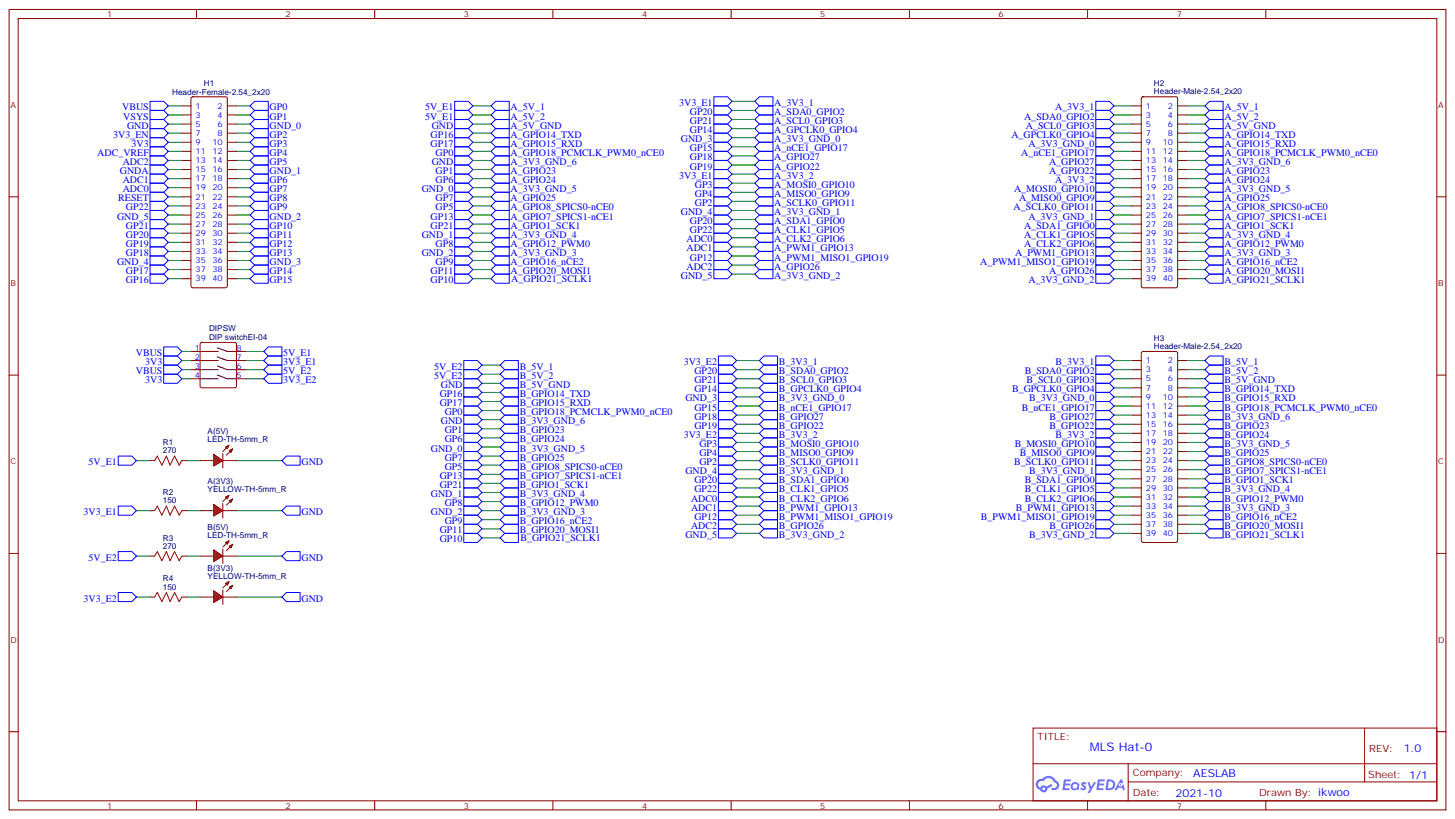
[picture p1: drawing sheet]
<svg xmlns="http://www.w3.org/2000/svg" width="564mm" height="318mm" viewBox="0 0 564 318" stroke-linecap="round" stroke-linejoin="round" font-family="sans-serif">
<g fill="none" stroke="#870000" stroke-width=".39">
<path d="M3.5 3.7h557.4v310.4h-557.4zM7.1 7.2h550.3v303.4h-550.3zM76.2 3.7v3.5M145.3 3.7v3.5M214.5 3.7v3.5M283.6 3.7v3.5M352.8 3.7v3.5M421.9 3.7v3.5M491.1 3.7v3.5M3.5 76.3h3.6M557.4 76.3h3.5M3.5 145.5h3.6"/>
<path d="M557.4 145.5h3.5M3.5 214.6h3.6M557.4 214.6h3.5M3.5 283.8h3.6M400.8 282.4h156.6v28.2h-156.6zM400.8 296.2h156.5M437.7 296.2v14.1M529.4 282.4v20.9M557.4 283.8h3.5M76.2 310.6v3.5M145.3 310.6v3.5M214.5 310.6v3.5"/>
<path d="M283.6 310.6v3.5M352.8 310.6v3.5M421.9 310.6v3.5M437.7 303.3h119.6M491.1 310.6v3.5"/>
</g>
<g fill="#5487ff">
<path d="M419.7 303.5a1.22 1.22 0 0 1 1.8 .3l-.4 .6a.47 .47 0 0 0-.4-.4 .47 .47 0 0 0-.5 .2l.2 .2a1.14 1.14 0 0 1 .8 1.7 1.14 1.14 0 0 1-2 0l-.2-.2 .5-.5 .5 .4 .6-.1-.5-.6a.95 .95 0 0 1-.4-1.6z"/>
<path d="M412.8 302.3l2.6 .2-.1 .5h-1.8l-.2 .9h1.6l.3 .4-.4 .3h-1.6l-.1 1.1 1.7 .1v.6h-2.6z"/>
<path d="M425.9 302.3l2.7 .2-.2 .5h-1.8l-.1 .9h1.5l.3 .4-.3 .3h-1.6l-.2 1.1 1.7 .1v.6h-2.6z"/>
<path d="M434.7 302.3h.6l.4 1.2-.6 .4a.69 .69 0 0 0-1.1 .2 .69 .69 0 0 0 .5 1 .69 .69 0 0 0 .9-.6l.4-.3 .6 2.2h-.8l-.2-.8h-1.7l-.5 .8h-.9z"/>
<path d="M421.9 303.4h.7l.7 1.8 1.1-1.8h.8l-2.5 4.2h-.8l.9-1.6z"/>
<path d="M429.4 302.3l-.6 4.1h1.4a2.11 2.11 0 0 0 2.4-2.1 2.11 2.11 0 0 0-2.5-2zM430.1 303a1.43 1.43 0 0 1 1.7 1.6 1.43 1.43 0 0 1-2 1.1z"/>
<path d="M415.7 303.9a1.54 1.54 0 0 0 0 2.2 1.54 1.54 0 0 0 2.1 .1l.6 .2 .3-2.3-.6-.3a1.5 1.5 0 0 0-2.4 .1zM416 304.9a.95 .95 0 0 1 1.9 0 .95 .95 0 0 1-1.9 0z"/>
<path d="M402.5 302.7a2.18 2.18 0 0 0 1 3.7 1.44 1.44 0 0 0 1.7 .9 1.44 1.44 0 0 0 1.1-1.5l2-1-.4-.7-1.9 .9a1.47 1.47 0 0 0-2.5 .5 1.39 1.39 0 0 1-.6-2 1.39 1.39 0 0 1 2-.4 2.12 2.12 0 0 1 2.1-1.3 2.12 2.12 0 0 1 1.9 1.7 1.14 1.14 0 0 1 1.1 1.4 1.14 1.14 0 0 1-1.6 .7 .43 .43 0 0 0-.6 .4 .43 .43 0 0 0 .4 .5 1.98 1.98 0 0 0 2.6-1.3 1.98 1.98 0 0 0-1.3-2.5 3.1 3.1 0 0 0-5.2-.7l-.9 .1zM404.3 306a.55 .55 0 0 1 1.1 0 .55 .55 0 0 1-1.1 0z"/>
<circle cx="434.7" cy="304.4" r=".26"/>
</g>
<g fill="none" stroke="#00f" stroke-width=".39">
<path d="M58.2 39.3h5.3l1.8 1.8-1.8 1.7h-5.3zM98.8 39.3h5.3v3.5h-5.3l-1.8-1.7zM176.4 39.3h5.3l1.7 1.8-1.7 1.7h-5.3zM192.3 39.3h5.3v3.5h-5.3l-1.8-1.7zM276.9 37.5h5.3l1.8 1.8-1.8 1.8h-5.3zM294.6 37.5h5.3v3.6h-5.3l-1.8-1.8zM425.1 39.3h5.3l1.8 1.8-1.8 1.7h-5.3zM469.2 39.3h5.3v3.5h-5.3l-1.8-1.7zM58.2 56.9h5.3l1.8 1.8-1.8 1.8h-5.3zM58.2 42.8h5.3l1.8 1.8-1.8 1.8h-5.3zM58.2 46.4h5.3l1.8 1.7-1.8 1.8h-5.3zM58.2 49.9h5.3l1.8 1.7-1.8 1.8h-5.3z"/>
<path d="M58.2 53.4h5.3l1.8 1.8-1.8 1.7h-5.3zM97 58.7l1.8-1.8h5.3v3.6h-5.3zM98.8 49.9h5.3v3.5h-5.3l-1.8-1.8zM98.8 46.4h5.3v3.5h-5.3l-1.8-1.8zM98.8 42.8h5.3v3.6h-5.3l-1.8-1.8zM98.8 53.4h5.3v3.5h-5.3l-1.8-1.7zM176.4 46.4h5.3l1.7 1.7-1.7 1.8h-5.3zM176.4 53.4h5.3l1.7 1.8-1.7 1.7h-5.3zM176.4 49.9h5.3l1.7 1.7-1.7 1.8h-5.3zM176.4 56.9h5.3l1.7 1.8-1.7 1.8h-5.3zM176.4 42.8h5.3l1.7 1.8-1.7 1.8h-5.3zM190.5 58.7l1.8-1.8h5.3v3.6h-5.3z"/>
<path d="M192.3 49.9h5.3v3.5h-5.3l-1.8-1.8zM192.3 53.4h5.3v3.5h-5.3l-1.8-1.7zM192.3 46.4h5.3v3.5h-5.3l-1.8-1.8zM192.3 42.8h5.3v3.6h-5.3l-1.8-1.8zM276.9 44.6h5.3l1.8 1.8-1.8 1.7h-5.3zM276.9 58.7h5.3l1.8 1.8-1.8 1.7h-5.3zM276.9 41.1h5.3l1.8 1.7-1.8 1.8h-5.3zM276.9 48.1h5.3l1.8 1.8-1.8 1.7h-5.3zM276.9 51.6h5.3l1.8 1.8-1.8 1.8h-5.3zM276.9 55.2h5.3l1.8 1.7-1.8 1.8h-5.3zM294.6 48.1h5.3v3.5h-5.3l-1.8-1.7zM294.6 58.7h5.3v3.5h-5.3l-1.8-1.7z"/>
<path d="M294.6 55.2h5.3v3.5h-5.3l-1.8-1.8zM294.6 44.6h5.3v3.5h-5.3l-1.8-1.7zM294.6 41.1h5.3v3.5h-5.3l-1.8-1.8zM294.6 51.6h5.3v3.6h-5.3l-1.8-1.8zM425.1 53.4h5.3l1.8 1.8-1.8 1.7h-5.3zM425.1 42.8h5.3l1.8 1.8-1.8 1.8h-5.3zM425.1 46.4h5.3l1.8 1.7-1.8 1.8h-5.3zM425.1 56.9h5.3l1.8 1.8-1.8 1.8h-5.3zM425.1 49.9h5.3l1.8 1.7-1.8 1.8h-5.3zM469.2 42.8h5.3v3.6h-5.3l-1.8-1.8zM469.2 46.4h5.3v3.5h-5.3l-1.8-1.8zM469.2 53.4h5.3v3.5h-5.3l-1.8-1.7z"/>
<path d="M469.2 49.9h5.3v3.5h-5.3l-1.8-1.8zM469.2 56.9h5.3v3.6h-5.3l-1.8-1.8zM58.2 71h5.3l1.8 1.8-1.8 1.8h-5.3zM58.2 60.5h5.3l1.8 1.7-1.8 1.8h-5.3zM58.2 67.5h5.3l1.8 1.8-1.8 1.7h-5.3zM58.2 64h5.3l1.8 1.8-1.8 1.7h-5.3zM58.2 74.6h5.3l1.8 1.7-1.8 1.8h-5.3zM58.2 78.1h5.3l1.8 1.8-1.8 1.7h-5.3zM97 62.2l1.8-1.7h5.3v3.5h-5.3zM98.8 64h5.3v3.5h-5.3l-1.8-1.7zM98.8 74.6h5.3v3.5h-5.3l-1.8-1.8zM98.8 71h5.3v3.6h-5.3l-1.8-1.8z"/>
<path d="M98.8 78.1h5.3v3.5h-5.3l-1.8-1.7zM98.8 67.5h5.3v3.5h-5.3l-1.8-1.7zM176.4 71h5.3l1.7 1.8-1.7 1.8h-5.3zM176.4 67.5h5.3l1.7 1.8-1.7 1.7h-5.3zM176.4 74.6h5.3l1.7 1.7-1.7 1.8h-5.3zM176.4 64h5.3l1.7 1.8-1.7 1.7h-5.3zM176.4 78.1h5.3l1.7 1.8-1.7 1.7h-5.3zM176.4 60.5h5.3l1.7 1.7-1.7 1.8h-5.3zM190.5 62.2l1.8-1.7h5.3v3.5h-5.3zM192.3 71h5.3v3.6h-5.3l-1.8-1.8zM192.3 67.5h5.3v3.5h-5.3l-1.8-1.7zM192.3 64h5.3v3.5h-5.3l-1.8-1.7z"/>
<path d="M192.3 74.6h5.3v3.5h-5.3l-1.8-1.8zM192.3 78.1h5.3v3.5h-5.3l-1.8-1.7zM276.9 62.2h5.3l1.8 1.8-1.8 1.8h-5.3zM276.9 69.3h5.3l1.8 1.7-1.8 1.8h-5.3zM276.9 72.8h5.3l1.8 1.8-1.8 1.7h-5.3zM276.9 79.9h5.3l1.8 1.7-1.8 1.8h-5.3zM276.9 76.3h5.3l1.8 1.8-1.8 1.8h-5.3zM276.9 65.8h5.3l1.8 1.7-1.8 1.8h-5.3zM294.6 62.2h5.3v3.6h-5.3l-1.8-1.8zM294.6 72.8h5.3v3.5h-5.3l-1.8-1.7zM294.6 69.3h5.3v3.5h-5.3l-1.8-1.8zM294.6 76.3h5.3v3.6h-5.3l-1.8-1.8z"/>
<path d="M294.6 79.9h5.3v3.5h-5.3l-1.8-1.8zM294.6 65.8h5.3v3.5h-5.3l-1.8-1.8zM425.1 67.5h5.3l1.8 1.8-1.8 1.7h-5.3zM425.1 78.1h5.3l1.8 1.8-1.8 1.7h-5.3zM425.1 71h5.3l1.8 1.8-1.8 1.8h-5.3zM425.1 74.6h5.3l1.8 1.7-1.8 1.8h-5.3zM425.1 60.5h5.3l1.8 1.7-1.8 1.8h-5.3zM425.1 64h5.3l1.8 1.8-1.8 1.7h-5.3zM467.4 76.3l1.8-1.7h5.3v3.5h-5.3zM467.4 62.2l1.8-1.7h5.3v3.5h-5.3zM469.2 78.1h5.3v3.5h-5.3l-1.8-1.7zM469.2 64h5.3v3.5h-5.3l-1.8-1.7z"/>
<path d="M469.2 67.5h5.3v3.5h-5.3l-1.8-1.7zM469.2 71h5.3v3.6h-5.3l-1.8-1.8zM58.2 88.7h5.3l1.8 1.8-1.8 1.7h-5.3zM58.2 92.2h5.3l1.8 1.8-1.8 1.7h-5.3zM58.2 99.3h5.3l1.8 1.7-1.8 1.8h-5.3zM58.2 95.7h5.3l1.8 1.8-1.8 1.8h-5.3zM58.2 81.6h5.3l1.8 1.8-1.8 1.8h-5.3zM58.2 85.2h5.3l1.8 1.7-1.8 1.8h-5.3zM98.8 99.3h5.3v3.5h-5.3l-1.8-1.8zM98.8 95.7h5.3v3.6h-5.3l-1.8-1.8zM98.8 92.2h5.3v3.5h-5.3l-1.8-1.7zM98.8 88.7h5.3v3.5h-5.3l-1.8-1.7z"/>
<path d="M98.8 85.2h5.3v3.5h-5.3l-1.8-1.8zM98.8 81.6h5.3v3.6h-5.3l-1.8-1.8zM176.4 88.7h5.3l1.7 1.8-1.7 1.7h-5.3zM176.4 99.3h5.3l1.7 1.7-1.7 1.8h-5.3zM176.4 92.2h5.3l1.7 1.8-1.7 1.7h-5.3zM176.4 81.6h5.3l1.7 1.8-1.7 1.8h-5.3zM176.4 95.7h5.3l1.7 1.8-1.7 1.8h-5.3zM192.3 88.7h5.3v3.5h-5.3l-1.8-1.7zM192.3 92.2h5.3v3.5h-5.3l-1.8-1.7zM192.3 99.3h5.3v3.5h-5.3l-1.8-1.8zM192.3 95.7h5.3v3.6h-5.3l-1.8-1.8zM192.3 81.6h5.3v3.6h-5.3l-1.8-1.8z"/>
<path d="M192.3 85.2h5.3v3.5h-5.3l-1.8-1.8zM276.9 86.9h5.3l1.8 1.8-1.8 1.8h-5.3zM276.9 94h5.3l1.8 1.7-1.8 1.8h-5.3zM276.9 90.5h5.3l1.8 1.7-1.8 1.8h-5.3zM276.9 97.5h5.3l1.8 1.8-1.8 1.7h-5.3zM294.6 97.5h5.3v3.5h-5.3l-1.8-1.7zM294.6 94h5.3v3.5h-5.3l-1.8-1.8zM294.6 90.5h5.3v3.5h-5.3l-1.8-1.8zM294.6 86.9h5.3v3.6h-5.3l-1.8-1.8zM294.6 83.4h5.3v3.5h-5.3l-1.8-1.7zM425.1 81.6h5.3l1.8 1.8-1.8 1.8h-5.3zM425.1 85.2h5.3l1.8 1.7-1.8 1.8h-5.3z"/>
<path d="M425.1 88.7h5.3l1.8 1.8-1.8 1.7h-5.3zM425.1 92.2h5.3l1.8 1.8-1.8 1.7h-5.3zM425.1 95.7h5.3l1.8 1.8-1.8 1.8h-5.3zM425.1 99.3h5.3l1.8 1.7-1.8 1.8h-5.3zM467.4 97.5l1.8-1.8h5.3v3.6h-5.3zM469.2 85.2h5.3v3.5h-5.3l-1.8-1.8zM469.2 81.6h5.3v3.6h-5.3l-1.8-1.8zM469.2 99.3h5.3v3.5h-5.3l-1.8-1.8zM469.2 92.2h5.3v3.5h-5.3l-1.8-1.7zM469.2 88.7h5.3v3.5h-5.3l-1.8-1.7zM58.2 106.3h5.3l1.8 1.8-1.8 1.8h-5.3zM58.2 102.8h5.3l1.8 1.8-1.8 1.7h-5.3z"/>
<path d="M98.8 106.3h5.3v3.6h-5.3l-1.8-1.8zM98.8 102.8h5.3v3.5h-5.3l-1.8-1.7zM176.4 106.3h5.3l1.7 1.8-1.7 1.8h-5.3zM176.4 102.8h5.3l1.7 1.8-1.7 1.7h-5.3zM192.3 106.3h5.3v3.6h-5.3l-1.8-1.8zM192.3 102.8h5.3v3.5h-5.3l-1.8-1.7zM276.9 101h5.3l1.8 1.8-1.8 1.8h-5.3zM276.9 104.6h5.3l1.8 1.7-1.8 1.8h-5.3zM294.6 104.6h5.3v3.5h-5.3l-1.8-1.8zM294.6 101h5.3v3.6h-5.3l-1.8-1.8zM425.1 102.8h5.3l1.8 1.8-1.8 1.7h-5.3zM425.1 106.3h5.3l1.8 1.8-1.8 1.8h-5.3z"/>
<path d="M467.4 108.1l1.8-1.8h5.3v3.6h-5.3zM469.2 102.8h5.3v3.5h-5.3l-1.8-1.7zM63.5 134.5h5.3l1.8 1.8-1.8 1.8h-5.3zM63.5 138.1h5.3l1.8 1.7-1.8 1.8h-5.3zM104.1 134.5h5.3v3.6h-5.3l-1.8-1.8zM104.1 138.1h5.3v3.5h-5.3l-1.8-1.8zM179.9 139.8h5.3l1.8 1.8-1.8 1.8h-5.3zM195.8 139.8h5.3v3.6h-5.3l-1.8-1.8zM278.7 138.1h5.3l1.8 1.7-1.8 1.8h-5.3zM294.6 139.8l1.7-1.7h5.3v3.5h-5.3zM425.1 138.1h5.3l1.8 1.7-1.8 1.8h-5.3zM467.4 139.8l1.8-1.7h5.3v3.5h-5.3z"/>
<path d="M63.5 145.1h5.3l1.8 1.8-1.8 1.8h-5.3zM63.5 141.6h5.3l1.8 1.8-1.8 1.7h-5.3zM104.1 145.1h5.3v3.6h-5.3l-1.8-1.8zM104.1 141.6h5.3v3.5h-5.3l-1.8-1.7zM179.9 143.4h5.3l1.8 1.7-1.8 1.8h-5.3zM179.9 157.5h5.3l1.8 1.7-1.8 1.8h-5.3zM179.9 150.4h5.3l1.8 1.8-1.8 1.8h-5.3zM179.9 154h5.3l1.8 1.7-1.8 1.8h-5.3zM179.9 146.9h5.3l1.8 1.8-1.8 1.7h-5.3zM195.8 143.4h5.3v3.5h-5.3l-1.8-1.8zM195.8 146.9h5.3v3.5h-5.3l-1.8-1.7zM195.8 154h5.3v3.5h-5.3l-1.8-1.8z"/>
<path d="M195.8 150.4h5.3v3.6h-5.3l-1.8-1.8zM195.8 157.5h5.3v3.5h-5.3l-1.8-1.8zM278.7 155.7h5.3l1.8 1.8-1.8 1.7h-5.3zM278.7 152.2h5.3l1.8 1.8-1.8 1.7h-5.3zM278.7 148.7h5.3l1.8 1.7-1.8 1.8h-5.3zM278.7 141.6h5.3l1.8 1.8-1.8 1.7h-5.3zM278.7 159.2h5.3l1.8 1.8-1.8 1.8h-5.3zM278.7 145.1h5.3l1.8 1.8-1.8 1.8h-5.3zM294.6 154l1.7-1.8h5.3v3.5h-5.3zM294.6 146.9l1.7-1.8h5.3v3.6h-5.3zM296.3 141.6h5.3v3.5h-5.3l-1.7-1.7zM296.3 155.7h5.3v3.5h-5.3l-1.7-1.7z"/>
<path d="M296.3 148.7h5.3v3.5h-5.3l-1.7-1.8zM425.1 148.7h5.3l1.8 1.7-1.8 1.8h-5.3zM425.1 159.2h5.3l1.8 1.8-1.8 1.8h-5.3zM425.1 155.7h5.3l1.8 1.8-1.8 1.7h-5.3zM425.1 145.1h5.3l1.8 1.8-1.8 1.8h-5.3zM425.1 141.6h5.3l1.8 1.8-1.8 1.7h-5.3zM425.1 152.2h5.3l1.8 1.8-1.8 1.7h-5.3zM469.2 155.7h5.3v3.5h-5.3l-1.8-1.7zM469.2 148.7h5.3v3.5h-5.3l-1.8-1.8zM469.2 152.2h5.3v3.5h-5.3l-1.8-1.7zM469.2 145.1h5.3v3.6h-5.3l-1.8-1.8zM469.2 141.6h5.3v3.5h-5.3l-1.8-1.7z"/>
<path d="M45.9 176.9h5.3l1.7 1.7-1.7 1.8h-5.3zM111.1 176.9h5.3v3.5h-5.3l-1.7-1.8zM179.9 161h5.3l1.8 1.8-1.8 1.7h-5.3zM179.9 178.6h5.3l1.8 1.8-1.8 1.8h-5.3zM179.9 164.5h5.3l1.8 1.8-1.8 1.8h-5.3zM179.9 175.1h5.3l1.8 1.8-1.8 1.7h-5.3zM179.9 168.1h5.3l1.8 1.7-1.8 1.8h-5.3zM179.9 171.6h5.3l1.8 1.8-1.8 1.7h-5.3zM195.8 178.6h5.3v3.6h-5.3l-1.8-1.8zM195.8 175.1h5.3v3.5h-5.3l-1.8-1.7zM195.8 164.5h5.3v3.6h-5.3l-1.8-1.8zM195.8 168.1h5.3v3.5h-5.3l-1.8-1.8z"/>
<path d="M195.8 161h5.3v3.5h-5.3l-1.8-1.7zM195.8 171.6h5.3v3.5h-5.3l-1.8-1.7zM278.7 166.3h5.3l1.8 1.8-1.8 1.7h-5.3zM278.7 176.9h5.3l1.8 1.7-1.8 1.8h-5.3zM278.7 173.4h5.3l1.8 1.7-1.8 1.8h-5.3zM278.7 169.8h5.3l1.8 1.8-1.8 1.8h-5.3zM278.7 162.8h5.3l1.8 1.7-1.8 1.8h-5.3zM294.6 178.6l1.7-1.7h5.3v3.5h-5.3zM294.6 171.6l1.7-1.8h5.3v3.6h-5.3zM294.6 161l1.7-1.8h5.3v3.6h-5.3zM296.3 166.3h5.3v3.5h-5.3l-1.7-1.7zM296.3 173.4h5.3v3.5h-5.3l-1.7-1.8z"/>
<path d="M296.3 162.8h5.3v3.5h-5.3l-1.7-1.8zM425.1 162.8h5.3l1.8 1.7-1.8 1.8h-5.3zM425.1 173.4h5.3l1.8 1.7-1.8 1.8h-5.3zM425.1 169.8h5.3l1.8 1.8-1.8 1.8h-5.3zM425.1 176.9h5.3l1.8 1.7-1.8 1.8h-5.3zM425.1 166.3h5.3l1.8 1.8-1.8 1.7h-5.3zM467.4 171.6l1.8-1.8h5.3v3.6h-5.3zM467.4 161l1.8-1.8h5.3v3.6h-5.3zM469.2 166.3h5.3v3.5h-5.3l-1.8-1.7zM469.2 162.8h5.3v3.5h-5.3l-1.8-1.8zM469.2 173.4h5.3v3.5h-5.3l-1.8-1.8zM469.2 176.9h5.3v3.5h-5.3l-1.8-1.8z"/>
<path d="M45.9 196.3h5.3l1.7 1.7-1.7 1.8h-5.3zM111.1 196.3h5.3v3.5h-5.3l-1.7-1.8zM179.9 196.3h5.3l1.8 1.7-1.8 1.8h-5.3zM179.9 182.2h5.3l1.8 1.7-1.8 1.8h-5.3zM179.9 192.8h5.3l1.8 1.7-1.8 1.8h-5.3zM179.9 199.8h5.3l1.8 1.8-1.8 1.7h-5.3zM179.9 189.2h5.3l1.8 1.8-1.8 1.8h-5.3zM195.8 185.7h5.3v3.5h-5.3l-1.8-1.7zM195.8 182.2h5.3v3.5h-5.3l-1.8-1.8zM195.8 196.3h5.3v3.5h-5.3l-1.8-1.8zM195.8 199.8h5.3v3.5h-5.3l-1.8-1.7zM195.8 192.8h5.3v3.5h-5.3l-1.8-1.8z"/>
<path d="M195.8 189.2h5.3v3.6h-5.3l-1.8-1.8zM278.7 198h5.3l1.8 1.8-1.8 1.8h-5.3zM278.7 180.4h5.3l1.8 1.8-1.8 1.7h-5.3zM278.7 191h5.3l1.8 1.8-1.8 1.7h-5.3zM278.7 194.5h5.3l1.8 1.8-1.8 1.7h-5.3zM278.7 187.5h5.3l1.8 1.7-1.8 1.8h-5.3zM294.6 185.7l1.7-1.8h5.3v3.6h-5.3zM294.6 192.8l1.7-1.8h5.3v3.5h-5.3zM294.6 199.8l1.7-1.8h5.3v3.6h-5.3zM296.3 180.4h5.3v3.5h-5.3l-1.7-1.7zM296.3 187.5h5.3v3.5h-5.3l-1.7-1.8zM296.3 194.5h5.3v3.5h-5.3l-1.7-1.7z"/>
<path d="M425.1 198h5.3l1.8 1.8-1.8 1.8h-5.3zM425.1 194.5h5.3l1.8 1.8-1.8 1.7h-5.3zM425.1 191h5.3l1.8 1.8-1.8 1.7h-5.3zM425.1 187.5h5.3l1.8 1.7-1.8 1.8h-5.3zM425.1 183.9h5.3l1.8 1.8-1.8 1.8h-5.3zM425.1 180.4h5.3l1.8 1.8-1.8 1.7h-5.3zM467.4 192.8l1.8-1.8h5.3v3.5h-5.3zM469.2 187.5h5.3v3.5h-5.3l-1.8-1.8zM469.2 198h5.3v3.6h-5.3l-1.8-1.8zM469.2 194.5h5.3v3.5h-5.3l-1.8-1.7zM469.2 180.4h5.3v3.5h-5.3l-1.8-1.7zM469.2 183.9h5.3v3.6h-5.3l-1.8-1.8z"/>
<path d="M45.9 213.9h5.3l1.7 1.8-1.7 1.8h-5.3zM109.4 215.7l1.7-1.8h5.3v3.6h-5.3zM179.9 203.3h5.3l1.8 1.8-1.8 1.8h-5.3zM179.9 206.9h5.3l1.8 1.7-1.8 1.8h-5.3zM195.8 203.3h5.3v3.6h-5.3l-1.8-1.8zM195.8 206.9h5.3v3.5h-5.3l-1.8-1.8zM278.7 205.1h5.3l1.8 1.8-1.8 1.7h-5.3zM278.7 201.6h5.3l1.8 1.7-1.8 1.8h-5.3zM294.6 203.3l1.7-1.7h5.3v3.5h-5.3zM296.3 205.1h5.3v3.5h-5.3l-1.7-1.7zM425.1 205.1h5.3l1.8 1.8-1.8 1.7h-5.3zM425.1 201.6h5.3l1.8 1.7-1.8 1.8h-5.3z"/>
<path d="M467.4 203.3l1.8-1.7h5.3v3.5h-5.3zM469.2 205.1h5.3v3.5h-5.3l-1.8-1.7zM45.9 229.8h5.3l1.7 1.8-1.7 1.7h-5.3zM109.4 231.6l1.7-1.8h5.3v3.5h-5.3z"/>
</g>
<g fill="none" stroke="#008700" stroke-width=".39">
<path d="M284 39.3h8.8M65.3 55.2h5.3M65.3 51.6h5.3M65.3 48.1h5.3M65.3 44.6h5.3M65.3 41.1h5.3M65.3 58.7h5.3M91.7 55.2h5.3M91.7 51.6h5.3M91.7 48.1h5.3M91.7 44.6h5.3M91.7 41.1h5.3"/>
<path d="M91.7 58.7h5.3M183.4 55.2h7.1M183.4 51.6h7.1M183.4 48.1h7.1M183.4 44.6h7.1M183.4 41.1h7.1M183.4 58.7h7.1M284 46.4h8.8M284 42.8h8.8M284 53.4h8.8M284 49.9h8.8M284 56.9h8.8"/>
<path d="M432.2 55.2h7M432.2 51.6h7M432.2 48.1h7M432.2 44.6h7M432.2 41.1h7M432.2 58.7h7M460.4 55.2h7M460.4 51.6h7M460.4 48.1h7M460.4 44.6h7M460.4 41.1h7M460.4 58.7h7"/>
<path d="M65.3 79.9h5.3M65.3 76.3h5.3M65.3 69.3h5.3M65.3 65.8h5.3M65.3 62.2h5.3M65.3 72.8h5.3M91.7 79.9h5.3M91.7 76.3h5.3M91.7 69.3h5.3M91.7 65.8h5.3M91.7 62.2h5.3M91.7 72.8h5.3"/>
<path d="M183.4 79.9h7.1M183.4 76.3h7.1M183.4 69.3h7.1M183.4 65.8h7.1M183.4 62.2h7.1M183.4 72.8h7.1M284 71h8.8M284 74.6h8.8M284 78.1h8.8M284 60.5h8.8M284 64h8.8M284 67.5h8.8"/>
<path d="M432.2 79.9h7M432.2 76.3h7M432.2 69.3h7M432.2 65.8h7M432.2 62.2h7M432.2 72.8h7M460.4 79.9h7M460.4 76.3h7M460.4 69.3h7M460.4 65.8h7M460.4 62.2h7M460.4 72.8h7"/>
<path d="M65.3 86.9h5.3M65.3 90.5h5.3M65.3 94h5.3M65.3 97.5h5.3M65.3 83.4h5.3M91.7 86.9h5.3M91.7 90.5h5.3M91.7 94h5.3M91.7 97.5h5.3M91.7 83.4h5.3M183.4 90.5h7.1M183.4 94h7.1"/>
<path d="M183.4 97.5h7.1M183.4 83.4h7.1M284 81.6h8.8M284 99.3h8.8M284 88.7h8.8M284 92.2h8.8M284 95.7h8.8M284 85.2h8.8M432.2 86.9h7M432.2 90.5h7M432.2 94h7M432.2 97.5h7"/>
<path d="M432.2 83.4h7M460.4 86.9h7M460.4 90.5h7M460.4 94h7M460.4 97.5h7M460.4 83.4h7M65.3 101h5.3M65.3 104.6h5.3M65.3 108.1h5.3M91.7 101h5.3M91.7 104.6h5.3M91.7 108.1h5.3"/>
<path d="M183.4 101h7.1M183.4 104.6h7.1M183.4 108.1h7.1M284 106.3h8.8M284 102.8h8.8M432.2 101h7M432.2 104.6h7M432.2 108.1h7M460.4 101h7M460.4 104.6h7M460.4 108.1h7M70.6 139.8h3.5"/>
<path d="M70.6 136.3h3.5M95.2 139.8h7.1M95.2 136.3h7.1M285.8 139.8h8.8M432.2 139.8h7M460.4 139.8h7M70.6 146.9h3.5M70.6 143.4h3.5M95.2 146.9h7.1M95.2 143.4h7.1M187 145.1h7M187 141.6h7"/>
<path d="M187 159.2h7M187 155.7h7M187 152.2h7M187 148.7h7M285.8 146.9h8.8M285.8 143.4h8.8M285.8 157.5h8.8M285.8 154h8.8M285.8 150.4h8.8M432.2 146.9h7M432.2 143.4h7M432.2 157.5h7"/>
<path d="M432.2 154h7M432.2 150.4h7M460.4 146.9h7M460.4 143.4h7M460.4 157.5h7M460.4 154h7M460.4 150.4h7M52.9 178.6h5.3M72.3 178.6h5.3M91.7 178.6h17.7M187 176.9h7M187 169.8h7"/>
<path d="M187 166.3h7M187 162.8h7M187 173.4h7M285.8 171.6h8.8M285.8 178.6h8.8M285.8 175.1h8.8M285.8 168.1h8.8M285.8 164.5h8.8M285.8 161h8.8M432.2 171.6h7M432.2 178.6h7M432.2 175.1h7"/>
<path d="M432.2 168.1h7M432.2 164.5h7M432.2 161h7M460.4 171.6h7M460.4 178.6h7M460.4 175.1h7M460.4 168.1h7M460.4 164.5h7M460.4 161h7M52.9 198h5.3M72.3 198h5.3M91.7 198h17.7"/>
<path d="M187 198h7M187 194.5h7M187 183.9h7M187 180.4h7M187 191h7M285.8 189.2h8.8M285.8 192.8h8.8M285.8 196.3h8.8M285.8 182.2h8.8M285.8 199.8h8.8M285.8 185.7h8.8M432.2 189.2h7"/>
<path d="M432.2 192.8h7M432.2 196.3h7M432.2 182.2h7M432.2 199.8h7M432.2 185.7h7M460.4 189.2h7M460.4 192.8h7M460.4 196.3h7M460.4 182.2h7M460.4 199.8h7M460.4 185.7h7M52.9 215.7h5.3"/>
<path d="M72.3 215.7h5.3M91.7 215.7h17.7M187 201.6h7M187 208.6h7M187 205.1h7M285.8 206.9h8.8M285.8 203.3h8.8M432.2 206.9h7M432.2 203.3h7M460.4 206.9h7M460.4 203.3h7M52.9 231.6h5.3"/>
<path d="M72.3 231.6h5.3M91.7 231.6h17.7"/>
</g>
<g fill="none" stroke="#870000" stroke-width=".39">
<path d="M74.3 37.7l.5-.2h12.7l.5 .2 .2 .5v72.7l-.7 .7h-12.7l-.7-.7v-72.7zM443 37.7l.4-.2h12.7l.5 .2 .2 .5v72.7l-.7 .7h-12.7l-.7-.7v-72.7zM70.6 41.1h3.5M70.6 44.6h3.5M70.6 48.1h3.5M70.6 51.6h3.5M70.6 55.2h3.5M70.6 58.7h3.5M88.2 41.1h3.5M88.2 44.6h3.5M88.2 48.1h3.5M88.2 51.6h3.5"/>
<path d="M88.2 55.2h3.5M88.2 58.7h3.5M439.2 41.1h3.5M439.2 44.6h3.5M439.2 48.1h3.5M439.2 51.6h3.5M439.2 55.2h3.5M439.2 58.7h3.5M456.8 41.1h3.6M456.8 44.6h3.6M456.8 48.1h3.6M456.8 51.6h3.6"/>
<path d="M456.8 55.2h3.6M456.8 58.7h3.6M70.6 62.2h3.5M70.6 65.8h3.5M70.6 69.3h3.5M70.6 72.8h3.5M70.6 76.3h3.5M70.6 79.9h3.5M88.2 62.2h3.5M88.2 65.8h3.5M88.2 69.3h3.5M88.2 72.8h3.5"/>
<path d="M88.2 76.3h3.5M88.2 79.9h3.5M439.2 62.2h3.5M439.2 65.8h3.5M439.2 69.3h3.5M439.2 72.8h3.5M439.2 76.3h3.5M439.2 79.9h3.5M456.8 62.2h3.6M456.8 65.8h3.6M456.8 69.3h3.6M456.8 72.8h3.6"/>
<path d="M456.8 76.3h3.6M456.8 79.9h3.6M70.6 83.4h3.5M70.6 86.9h3.5M70.6 90.5h3.5M70.6 94h3.5M70.6 97.5h3.5M88.2 83.4h3.5M88.2 86.9h3.5M88.2 90.5h3.5M88.2 94h3.5M88.2 97.5h3.5"/>
<path d="M439.2 83.4h3.5M439.2 86.9h3.5M439.2 90.5h3.5M439.2 94h3.5M439.2 97.5h3.5M456.8 83.4h3.6M456.8 86.9h3.6M456.8 90.5h3.6M456.8 94h3.6M456.8 97.5h3.6M70.6 101h3.5M70.6 104.6h3.5"/>
<path d="M70.6 108.1h3.5M88.2 101h3.5M88.2 104.6h3.5M88.2 108.1h3.5M439.2 101h3.5M439.2 104.6h3.5M439.2 108.1h3.5M456.8 101h3.6M456.8 104.6h3.6M456.8 108.1h3.6M74.1 139.8h3.5M74.1 136.3h3.5"/>
<path d="M77.8 133l.5-.2h12.7l.5 .2 .2 .5v16.2l-.2 .5-.5 .2h-12.7l-.5-.2-.2-.5v-16.2zM91.7 139.8h3.5M91.7 136.3h3.5M439.2 139.8h3.5M443 136.5l.4-.2h12.7l.5 .2 .2 .5v72.7l-.7 .7h-12.7l-.7-.7v-72.7zM456.8 139.8h3.6M74.1 146.9h3.5M74.1 143.4h3.5M91.7 146.9h3.5M91.7 143.4h3.5M439.2 146.9h3.5M439.2 143.4h3.5"/>
<path d="M439.2 150.4h3.5M439.2 154h3.5M439.2 157.5h3.5M456.8 146.9h3.6M456.8 143.4h3.6M456.8 150.4h3.6M456.8 154h3.6M456.8 157.5h3.6M58.2 178.6h1.8M70.6 178.6h1.7M439.2 161h3.5M439.2 164.5h3.5"/>
<path d="M439.2 168.1h3.5M439.2 171.6h3.5M439.2 175.1h3.5M439.2 178.6h3.5M456.8 161h3.6M456.8 164.5h3.6M456.8 168.1h3.6M456.8 171.6h3.6M456.8 175.1h3.6M456.8 178.6h3.6M58.2 198h1.8M70.6 198h1.7"/>
<path d="M439.2 182.2h3.5M439.2 185.7h3.5M439.2 189.2h3.5M439.2 192.8h3.5M439.2 196.3h3.5M439.2 199.8h3.5M456.8 182.2h3.6M456.8 185.7h3.6M456.8 189.2h3.6M456.8 192.8h3.6M456.8 196.3h3.6M456.8 199.8h3.6"/>
<path d="M58.2 215.7h1.8M70.6 215.7h1.7M439.2 203.3h3.5M439.2 206.9h3.5M456.8 203.3h3.6M456.8 206.9h3.6M58.2 231.6h1.8M70.6 231.6h1.7"/>
</g>
<path d="M77.6 136.3h7.1M77.6 139.8h7.1M84.3 134.9l3.9 1.4h3.5M84.3 138.4l3.9 1.4h3.5M77.6 143.4h7.1M77.6 146.9h7.1M84.3 142l3.9 1.4h3.5M84.3 145.5l3.9 1.4h3.5" fill="none" stroke="#000" stroke-width=".39"/>
<path d="M60 178.6l1-1.7 1.8 3.5 1.8-3.5 1.4 3.5 1.7-3.5 1.8 3.5 1.1-1.8M60 198l1-1.7 1.8 3.5 1.8-3.5 1.4 3.5 1.7-3.5 1.8 3.5 1.1-1.8M60 215.7l1-1.8 1.8 3.6 1.8-3.6 1.4 3.6 1.7-3.6 1.8 3.6 1.1-1.8M60 231.6l1-1.8 1.8 3.5 1.8-3.5 1.4 3.5 1.7-3.5 1.8 3.5 1.1-1.7" fill="none" stroke="#a10000" stroke-width=".39"/>
<g fill="#f00" stroke="#870000" stroke-width=".39">
<path d="M82.9 176.2l3.5 2.4-3.5 2.2z"/>
<path d="M86.4 175.8v5.7z"/>
</g>
<g fill="#870000" stroke="#870000" stroke-width=".39">
<path d="M86.4 175.1l1.4-1.4z"/>
<path d="M87.8 176.5l1.5-1.4z"/>
</g>
<g fill="#f00" stroke="#870000" stroke-width=".39">
<path d="M87.5 173.4l1.4-.8-.7 1.5z"/>
<path d="M88.9 174.8l1.4-.7-.7 1.4z"/>
</g>
<path d="M77.6 178.6h5.3M86.4 178.6h5.3" fill="none" stroke="#870000" stroke-width=".39"/>
<g fill="#f00" stroke="#870000" stroke-width=".39">
<path d="M82.9 195.6l3.5 2.4-3.5 2.2z"/>
<path d="M86.4 195.2v5.7z"/>
</g>
<g fill="#870000" stroke="#870000" stroke-width=".39">
<path d="M86.4 194.5l1.4-1.4z"/>
<path d="M87.8 195.9l1.5-1.4z"/>
</g>
<g fill="#f00" stroke="#870000" stroke-width=".39">
<path d="M87.5 192.8l1.4-.7-.7 1.4z"/>
<path d="M88.9 194.2l1.4-.7-.7 1.4z"/>
</g>
<path d="M77.6 198h5.3M86.4 198h5.3" fill="none" stroke="#870000" stroke-width=".39"/>
<g fill="#f00" stroke="#870000" stroke-width=".39">
<path d="M82.9 213.2l3.5 2.5-3.5 2.1z"/>
<path d="M86.4 212.9v5.6z"/>
</g>
<g fill="#870000" stroke="#870000" stroke-width=".39">
<path d="M86.4 212.2l1.4-1.5z"/>
<path d="M87.8 213.6l1.5-1.4z"/>
</g>
<g fill="#f00" stroke="#870000" stroke-width=".39">
<path d="M87.5 210.4l1.4-.7-.7 1.4z"/>
<path d="M88.9 211.8l1.4-.7-.7 1.4z"/>
</g>
<path d="M77.6 215.7h5.3M86.4 215.7h5.3" fill="none" stroke="#870000" stroke-width=".39"/>
<g fill="#f00" stroke="#870000" stroke-width=".39">
<path d="M82.9 229.1l3.5 2.5-3.5 2.1z"/>
<path d="M86.4 228.7v5.7z"/>
</g>
<g fill="#870000" stroke="#870000" stroke-width=".39">
<path d="M86.4 228l1.4-1.4z"/>
<path d="M87.8 229.4l1.5-1.4z"/>
</g>
<g fill="#f00" stroke="#870000" stroke-width=".39">
<path d="M87.5 226.3l1.4-.7-.7 1.4z"/>
<path d="M88.9 227.7l1.4-.7-.7 1.4z"/>
</g>
<path d="M77.6 231.6h5.3M86.4 231.6h5.3" fill="none" stroke="#870000" stroke-width=".39"/>
<path d="M176.4 85.2h5.3l1.7 1.7-1.7 1.8h-5.3zM276.9 83.4h5.3l1.8 1.8-1.8 1.7h-5.3zM179.9 185.7h5.3l1.8 1.8-1.8 1.7h-5.3zM278.7 183.9h5.3l1.8 1.8-1.8 1.8h-5.3z" fill="none" stroke="#00f" stroke-width=".39"/>
<path d="M183.4 86.9h7.1M187 187.5h7" fill="none" stroke="#008700" stroke-width=".39"/>
<text font-size="4.6" fill="#00f" x="422.8" y="291.4">MLS Hat-0</text>
<g font-size="4.2" fill="#00f">
<text x="544.6" y="291.6">1.0</text>
<text x="462.9" y="301.2">AESLAB</text>
<text x="456" y="309">2021-10</text>
</g>
<g font-size="3.9" fill="#00f">
<text x="263.5" y="41.1">3V3_E1</text>
<text x="300.4" y="41.1">A_3V3_1</text>
<text x="47.4" y="42.8">VBUS</text>
<text x="47.8" y="46.4">VSYS</text>
<text x="104.6" y="46.4">GP1</text>
<text x="104.6" y="42.8">GP0</text>
<text x="164.9" y="42.8">5V_E1</text>
<text x="164.9" y="46.4">5V_E1</text>
<text x="198.1" y="42.8">A_5V_1</text>
<text x="198.1" y="46.4">A_5V_2</text>
<text x="267.6" y="44.6">GP20</text>
<text x="300.4" y="44.6">A_SDA0_GPIO2</text>
<text x="397.3" y="46.4">A_SDA0_GPIO2</text>
<text x="409.3" y="42.8">A_3V3_1</text>
<text x="475" y="42.8">A_5V_1</text>
<text x="475" y="46.4">A_5V_2</text>
<text x="43.9" y="53.4">3V3_EN</text>
<text x="49.3" y="49.9">GND</text>
<text x="104.6" y="53.4">GP2</text>
<text x="104.6" y="49.9">GND_0</text>
<text x="167.1" y="53.4">GP16</text>
<text x="167.5" y="49.9">GND</text>
<text x="198.1" y="53.4">A_GPIO14_TXD</text>
<text x="198.1" y="49.9">A_5V_GND</text>
<text x="267.6" y="48.1">GP21</text>
<text x="267.6" y="51.6">GP14</text>
<text x="300.4" y="51.6">A_GPCLK0_GPIO4</text>
<text x="300.4" y="48.1">A_SCL0_GPIO3</text>
<text x="392.4" y="53.4">A_GPCLK0_GPIO4</text>
<text x="397.9" y="49.9">A_SCL0_GPIO3</text>
<text x="475" y="49.9">A_5V_GND</text>
<text x="475" y="53.4">A_GPIO14_TXD</text>
<text x="51" y="56.9">3V3</text>
<text x="104.6" y="56.9">GP3</text>
<text x="167.1" y="56.9">GP17</text>
<text x="198.1" y="56.9">A_GPIO15_RXD</text>
<text x="264.1" y="55.2">GND_3</text>
<text x="267.6" y="58.7">GP15</text>
<text x="300.4" y="58.7">A_nCE1_GPIO17</text>
<text x="300.4" y="55.2">A_3V3_GND_0</text>
<text x="399" y="56.9">A_3V3_GND_0</text>
<text x="475" y="56.9">A_GPIO15_RXD</text>
<text x="37.7" y="60.5">ADC_VREF</text>
<text x="47.6" y="64">ADC2</text>
<text x="104.6" y="64">GP5</text>
<text x="104.6" y="60.5">GP4</text>
<text x="167.5" y="64">GND</text>
<text x="169" y="60.5">GP0</text>
<text x="198.1" y="60.5">A_GPIO18_PCMCLK_PWM0_nCE0</text>
<text x="198.1" y="64">A_3V3_GND_6</text>
<text x="267.6" y="62.2">GP18</text>
<text x="267.6" y="65.8">GP19</text>
<text x="300.4" y="65.8">A_GPIO22</text>
<text x="300.4" y="62.2">A_GPIO27</text>
<text x="396.2" y="60.5">A_nCE1_GPIO17</text>
<text x="407" y="64">A_GPIO27</text>
<text x="475" y="64">A_3V3_GND_6</text>
<text x="475" y="60.5">A_GPIO18_PCMCLK_PWM0_nCE0</text>
<text x="46.5" y="67.5">GNDA</text>
<text x="47.6" y="71">ADC1</text>
<text x="104.6" y="67.5">GND_1</text>
<text x="104.6" y="71">GP6</text>
<text x="169" y="71">GP6</text>
<text x="169" y="67.5">GP1</text>
<text x="198.1" y="71">A_GPIO24</text>
<text x="198.1" y="67.5">A_GPIO23</text>
<text x="263.5" y="69.3">3V3_E1</text>
<text x="300.4" y="69.3">A_3V3_2</text>
<text x="407" y="67.5">A_GPIO22</text>
<text x="409.3" y="71">A_3V3_2</text>
<text x="475" y="67.5">A_GPIO23</text>
<text x="475" y="71">A_GPIO24</text>
<text x="47.6" y="74.6">ADC0</text>
<text x="104.6" y="74.6">GP7</text>
<text x="163.6" y="74.6">GND_0</text>
<text x="198.1" y="74.6">A_3V3_GND_5</text>
<text x="269.5" y="72.8">GP3</text>
<text x="269.5" y="76.3">GP4</text>
<text x="300.4" y="76.3">A_MISO0_GPIO9</text>
<text x="300.4" y="72.8">A_MOSI0_GPIO10</text>
<text x="393.4" y="74.6">A_MOSI0_GPIO10</text>
<text x="475" y="74.6">A_3V3_GND_5</text>
<text x="45.9" y="78.1">RESET</text>
<text x="48.9" y="81.6">GP22</text>
<text x="104.6" y="78.1">GP8</text>
<text x="104.6" y="81.6">GP9</text>
<text x="169" y="78.1">GP7</text>
<text x="169" y="81.6">GP5</text>
<text x="198.1" y="78.1">A_GPIO25</text>
<text x="198.1" y="81.6">A_GPIO8_SPICS0-nCE0</text>
<text x="264.1" y="83.4">GND_4</text>
<text x="269.5" y="79.9">GP2</text>
<text x="300.4" y="79.9">A_SCLK0_GPIO11</text>
<text x="300.4" y="83.4">A_3V3_GND_1</text>
<text x="393.2" y="81.6">A_SCLK0_GPIO11</text>
<text x="395.3" y="78.1">A_MISO0_GPIO9</text>
<text x="475" y="81.6">A_GPIO8_SPICS0-nCE0</text>
<text x="475" y="78.1">A_GPIO25</text>
<text x="45.4" y="85.2">GND_5</text>
<text x="48.9" y="88.7">GP21</text>
<text x="104.6" y="88.7">GP10</text>
<text x="104.6" y="85.2">GND_2</text>
<text x="167.1" y="85.2">GP13</text>
<text x="167.1" y="88.7">GP21</text>
<text x="198.1" y="85.2">A_GPIO7_SPICS1-nCE1</text>
<text x="198.1" y="88.7">A_GPIO1_SCK1</text>
<text x="267.6" y="86.9">GP20</text>
<text x="300.4" y="86.9">A_SDA1_GPIO0</text>
<text x="397.3" y="88.7">A_SDA1_GPIO0</text>
<text x="399" y="85.2">A_3V3_GND_1</text>
<text x="475" y="88.7">A_GPIO1_SCK1</text>
<text x="475" y="85.2">A_GPIO7_SPICS1-nCE1</text>
<text x="48.9" y="92.2">GP20</text>
<text x="48.9" y="95.7">GP19</text>
<text x="104.6" y="95.7">GP12</text>
<text x="104.6" y="92.2">GP11</text>
<text x="163.6" y="92.2">GND_1</text>
<text x="169" y="95.7">GP8</text>
<text x="198.1" y="92.2">A_3V3_GND_4</text>
<text x="198.1" y="95.7">A_GPIO12_PWM0</text>
<text x="266.3" y="94">ADC0</text>
<text x="267.6" y="90.5">GP22</text>
<text x="300.4" y="94">A_CLK2_GPIO6</text>
<text x="300.4" y="90.5">A_CLK1_GPIO5</text>
<text x="397.3" y="92.2">A_CLK1_GPIO5</text>
<text x="397.3" y="95.7">A_CLK2_GPIO6</text>
<text x="475" y="95.7">A_GPIO12_PWM0</text>
<text x="475" y="92.2">A_3V3_GND_4</text>
<text x="48.9" y="99.3">GP18</text>
<text x="104.6" y="99.3">GP13</text>
<text x="163.6" y="99.3">GND_2</text>
<text x="198.1" y="99.3">A_3V3_GND_3</text>
<text x="266.3" y="97.5">ADC1</text>
<text x="267.6" y="101">GP12</text>
<text x="300.4" y="101">A_PWM1_MISO1_GPIO19</text>
<text x="300.4" y="97.5">A_PWM1_GPIO13</text>
<text x="393.8" y="99.3">A_PWM1_GPIO13</text>
<text x="475" y="99.3">A_3V3_GND_3</text>
<text x="45.4" y="102.8">GND_4</text>
<text x="48.9" y="106.3">GP17</text>
<text x="104.6" y="102.8">GND_3</text>
<text x="104.6" y="106.3">GP14</text>
<text x="167.1" y="106.3">GP11</text>
<text x="169" y="102.8">GP9</text>
<text x="198.1" y="106.3">A_GPIO20_MOSI1</text>
<text x="198.1" y="102.8">A_GPIO16_nCE2</text>
<text x="266.3" y="104.6">ADC2</text>
<text x="300.4" y="104.6">A_GPIO26</text>
<text x="380.3" y="102.8">A_PWM1_MISO1_GPIO19</text>
<text x="407" y="106.3">A_GPIO26</text>
<text x="475" y="102.8">A_GPIO16_nCE2</text>
<text x="475" y="106.3">A_GPIO20_MOSI1</text>
<text x="48.9" y="109.9">GP16</text>
<text x="104.6" y="109.9">GP15</text>
<text x="167.1" y="109.9">GP10</text>
<text x="198.4" y="109.3">A_GPIO21_SCLK1</text>
<text x="264.1" y="108.1">GND_5</text>
<text x="300.4" y="108.1">A_3V3_GND_2</text>
<text x="399" y="109.9">A_3V3_GND_2</text>
<text x="475" y="109.9">A_GPIO21_SCLK1</text>
<text x="52.7" y="138.1">VBUS</text>
<text x="56.3" y="141.6">3V3</text>
<text x="109.9" y="138.1">5V_E1</text>
<text x="109.9" y="141.6">3V3_E1</text>
<text x="168.4" y="143.4">5V_E2</text>
<text x="201.6" y="143.4">B_5V_1</text>
<text x="265.2" y="141.6">3V3_E2</text>
<text x="302.2" y="141.6">B_3V3_1</text>
<text x="409.5" y="141.6">B_3V3_1</text>
<text x="475" y="141.6">B_5V_1</text>
<text x="52.7" y="145.1">VBUS</text>
<text x="56.3" y="148.7">3V3</text>
<text x="109.9" y="148.7">3V3_E2</text>
<text x="109.9" y="145.1">5V_E2</text>
<text x="168.4" y="146.9">5V_E2</text>
<text x="201.6" y="146.9">B_5V_2</text>
<text x="269.4" y="145.1">GP20</text>
<text x="269.4" y="148.7">GP21</text>
<text x="302.2" y="145.1">B_SDA0_GPIO2</text>
<text x="302.2" y="148.7">B_SCL0_GPIO3</text>
<text x="397.5" y="145.1">B_SDA0_GPIO2</text>
<text x="398.2" y="148.7">B_SCL0_GPIO3</text>
<text x="475" y="148.7">B_5V_GND</text>
<text x="475" y="145.1">B_5V_2</text>
<text x="170.6" y="154">GP16</text>
<text x="171" y="150.4">GND</text>
<text x="201.6" y="150.4">B_5V_GND</text>
<text x="201.6" y="154">B_GPIO14_TXD</text>
<text x="265.9" y="155.7">GND_3</text>
<text x="269.4" y="152.2">GP14</text>
<text x="302.2" y="155.7">B_3V3_GND_0</text>
<text x="302.2" y="152.2">B_GPCLK0_GPIO4</text>
<text x="392.6" y="152.2">B_GPCLK0_GPIO4</text>
<text x="399.2" y="155.7">B_3V3_GND_0</text>
<text x="475" y="152.2">B_GPIO14_TXD</text>
<text x="475" y="155.7">B_GPIO15_RXD</text>
<text x="170.6" y="157.5">GP17</text>
<text x="172.5" y="161">GP0</text>
<text x="201.6" y="157.5">B_GPIO15_RXD</text>
<text x="201.6" y="161">B_GPIO18_PCMCLK_PWM0_nCE0</text>
<text x="269.4" y="159.2">GP15</text>
<text x="302.2" y="159.2">B_nCE1_GPIO17</text>
<text x="396.4" y="159.2">B_nCE1_GPIO17</text>
<text x="475" y="159.2">B_GPIO18_PCMCLK_PWM0_nCE0</text>
<text x="171" y="164.5">GND</text>
<text x="201.6" y="164.5">B_3V3_GND_6</text>
<text x="269.4" y="166.3">GP19</text>
<text x="269.4" y="162.8">GP18</text>
<text x="302.2" y="162.8">B_GPIO27</text>
<text x="302.2" y="166.3">B_GPIO22</text>
<text x="407.2" y="166.3">B_GPIO22</text>
<text x="407.2" y="162.8">B_GPIO27</text>
<text x="475" y="162.8">B_3V3_GND_6</text>
<text x="475" y="166.3">B_GPIO23</text>
<text x="172.5" y="168.1">GP1</text>
<text x="172.5" y="171.6">GP6</text>
<text x="201.6" y="168.1">B_GPIO23</text>
<text x="201.6" y="171.6">B_GPIO24</text>
<text x="265.2" y="169.8">3V3_E2</text>
<text x="271.3" y="173.4">GP3</text>
<text x="302.2" y="169.8">B_3V3_2</text>
<text x="302.2" y="173.4">B_MOSI0_GPIO10</text>
<text x="393.6" y="173.4">B_MOSI0_GPIO10</text>
<text x="409.5" y="169.8">B_3V3_2</text>
<text x="475" y="173.4">B_3V3_GND_5</text>
<text x="475" y="169.8">B_GPIO24</text>
<text x="167.1" y="175.1">GND_0</text>
<text x="172.5" y="178.6">GP7</text>
<text x="201.6" y="178.6">B_GPIO25</text>
<text x="201.6" y="175.1">B_3V3_GND_5</text>
<text x="271.3" y="176.9">GP4</text>
<text x="302.2" y="176.9">B_MISO0_GPIO9</text>
<text x="395.6" y="176.9">B_MISO0_GPIO9</text>
<text x="475" y="176.9">B_GPIO25</text>
<text x="34.3" y="180.4">5V_E1</text>
<text x="116.9" y="180.4">GND</text>
<text x="170.6" y="185.7">GP13</text>
<text x="172.5" y="182.2">GP5</text>
<text x="201.6" y="182.2">B_GPIO8_SPICS0-nCE0</text>
<text x="201.6" y="185.7">B_GPIO7_SPICS1-nCE1</text>
<text x="265.9" y="183.9">GND_4</text>
<text x="271.3" y="180.4">GP2</text>
<text x="302.2" y="183.9">B_3V3_GND_1</text>
<text x="302.2" y="180.4">B_SCLK0_GPIO11</text>
<text x="393.4" y="180.4">B_SCLK0_GPIO11</text>
<text x="399.2" y="183.9">B_3V3_GND_1</text>
<text x="475" y="183.9">B_GPIO7_SPICS1-nCE1</text>
<text x="475" y="180.4">B_GPIO8_SPICS0-nCE0</text>
<text x="170.6" y="189.2">GP21</text>
<text x="201.6" y="189.2">B_GPIO1_SCK1</text>
<text x="269.4" y="191">GP22</text>
<text x="269.4" y="187.5">GP20</text>
<text x="302.2" y="187.5">B_SDA1_GPIO0</text>
<text x="302.2" y="191">B_CLK1_GPIO5</text>
<text x="397.5" y="191">B_CLK1_GPIO5</text>
<text x="397.5" y="187.5">B_SDA1_GPIO0</text>
<text x="475" y="191">B_3V3_GND_4</text>
<text x="475" y="187.5">B_GPIO1_SCK1</text>
<text x="167.1" y="192.8">GND_1</text>
<text x="172.5" y="196.3">GP8</text>
<text x="201.6" y="196.3">B_GPIO12_PWM0</text>
<text x="201.6" y="192.8">B_3V3_GND_4</text>
<text x="268.1" y="194.5">ADC0</text>
<text x="302.2" y="194.5">B_CLK2_GPIO6</text>
<text x="397.5" y="194.5">B_CLK2_GPIO6</text>
<text x="475" y="194.5">B_GPIO12_PWM0</text>
<text x="32.4" y="199.8">3V3_E1</text>
<text x="116.9" y="199.8">GND</text>
<text x="167.1" y="199.8">GND_2</text>
<text x="172.5" y="203.3">GP9</text>
<text x="201.6" y="199.8">B_3V3_GND_3</text>
<text x="201.6" y="203.3">B_GPIO16_nCE2</text>
<text x="268.1" y="198">ADC1</text>
<text x="269.4" y="201.6">GP12</text>
<text x="302.2" y="198">B_PWM1_GPIO13</text>
<text x="302.2" y="201.6">B_PWM1_MISO1_GPIO19</text>
<text x="380.5" y="201.6">B_PWM1_MISO1_GPIO19</text>
<text x="394.1" y="198">B_PWM1_GPIO13</text>
<text x="475" y="201.6">B_GPIO16_nCE2</text>
<text x="475" y="198">B_3V3_GND_3</text>
<text x="170.6" y="206.9">GP11</text>
<text x="201.6" y="206.9">B_GPIO20_MOSI1</text>
<text x="201.9" y="209.9">B_GPIO21_SCLK1</text>
<text x="265.9" y="208.6">GND_5</text>
<text x="268.1" y="205.1">ADC2</text>
<text x="302.2" y="205.1">B_GPIO26</text>
<text x="302.2" y="208.6">B_3V3_GND_2</text>
<text x="399.2" y="208.6">B_3V3_GND_2</text>
<text x="407.2" y="205.1">B_GPIO26</text>
<text x="475" y="208.6">B_GPIO21_SCLK1</text>
<text x="475" y="205.1">B_GPIO20_MOSI1</text>
<text x="170.6" y="210.4">GP10</text>
<text x="34.3" y="217.5">5V_E2</text>
<text x="116.9" y="217.5">GND</text>
<text x="32.4" y="233.3">3V3_E2</text>
<text x="116.9" y="233.3">GND</text>
</g>
<g font-size="3.9" fill="#800">
<text x="402.5" y="286.9">TITLE:</text>
<text x="531.1" y="291.6">REV:</text>
<text x="439.4" y="301.1">Company:</text>
<text x="530.8" y="301.8">Sheet: 1/1</text>
<text x="439.4" y="308.8">Date:</text>
<text x="488.5" y="308.9">Drawn By: ikwoo</text>
</g>
<g font-size="3.2" fill="#800">
<text x="41.6" y="6.7">1</text>
<text x="110.8" y="6.7">2</text>
<text x="179.9" y="6.7">3</text>
<text x="249.1" y="6.7">4</text>
<text x="318.2" y="6.7">5</text>
<text x="387.3" y="6.7">6</text>
<text x="456.5" y="6.7">7</text>
<text x="4.1" y="41.8">A</text>
<text x="557.9" y="41.8">A</text>
<text x="4.1" y="110.9">B</text>
<text x="557.9" y="110.9">B</text>
<text x="4.1" y="180.1">C</text>
<text x="557.9" y="180.1">C</text>
<text x="4.1" y="249.2">D</text>
<text x="557.9" y="249.2">D</text>
<text x="41.6" y="313.6">1</text>
<text x="110.8" y="313.6">2</text>
<text x="179.9" y="313.6">3</text>
<text x="249.1" y="313.6">4</text>
<text x="318.2" y="313.6">5</text>
<text x="387.3" y="313.6">6</text>
<text x="456.5" y="313.6">7</text>
</g>
<g font-size="3.2" fill="#000080">
<text x="79.1" y="33.3">H1</text>
<text x="447.7" y="33.5">H2</text>
<text x="66.8" y="36.9">Header-Female-2.54_2x20</text>
<text x="447.7" y="36.5">Header-Male-2.54_2x20</text>
<text x="81.1" y="131.7">DIP switchEI-04</text>
<text x="81.1" y="128.5">DIPSW</text>
<text x="447.7" y="135.3">Header-Male-2.54_2x20</text>
<text x="447.7" y="132.3">H3</text>
<text x="63.2" y="172.6">R1</text>
<text x="80.5" y="171.6">LED-TH-5mm_R</text>
<text x="80.5" y="168.4">A(5V)</text>
<text x="63.2" y="175.8">270</text>
<text x="63.2" y="192">R2</text>
<text x="80.5" y="191">YELLOW-TH-5mm_R</text>
<text x="80.5" y="187.8">A(3V3)</text>
<text x="63.2" y="195.2">150</text>
<text x="63.2" y="209.6">R3</text>
<text x="80.5" y="208.6">LED-TH-5mm_R</text>
<text x="80.5" y="205.5">B(5V)</text>
<text x="63.2" y="212.9">270</text>
<text x="80.5" y="221.3">B(3V3)</text>
<text x="63.2" y="225.5">R4</text>
<text x="80.5" y="224.5">YELLOW-TH-5mm_R</text>
<text x="63.2" y="228.7">150</text>
</g>
<g font-size="3.2" fill="#00f">
<text x="75.8" y="42.1">1</text>
<text x="75.8" y="45.6">3</text>
<text x="84.4" y="42.1">2</text>
<text x="84.4" y="45.6">4</text>
<text x="444.5" y="42.1">1</text>
<text x="444.5" y="45.6">3</text>
<text x="453.1" y="42.1">2</text>
<text x="453.1" y="45.6">4</text>
<text x="75.8" y="49.2">5</text>
<text x="75.8" y="52.7">7</text>
<text x="84.4" y="49.2">6</text>
<text x="84.4" y="52.7">8</text>
<text x="444.5" y="49.2">5</text>
<text x="444.5" y="52.7">7</text>
<text x="453.1" y="49.2">6</text>
<text x="453.1" y="52.7">8</text>
<text x="75.8" y="56.2">9</text>
<text x="75.8" y="59.8">11</text>
<text x="82.4" y="56.2">10</text>
<text x="82.4" y="59.8">12</text>
<text x="444.5" y="56.2">9</text>
<text x="444.5" y="59.8">11</text>
<text x="451.1" y="56.2">10</text>
<text x="451.1" y="59.8">12</text>
<text x="75.8" y="63.3">13</text>
<text x="82.4" y="63.3">14</text>
<text x="444.5" y="63.3">13</text>
<text x="451.1" y="63.3">14</text>
<text x="75.8" y="66.8">15</text>
<text x="75.8" y="70.3">17</text>
<text x="82.4" y="66.8">16</text>
<text x="82.4" y="70.3">18</text>
<text x="444.5" y="66.8">15</text>
<text x="444.5" y="70.3">17</text>
<text x="451.1" y="66.8">16</text>
<text x="451.1" y="70.3">18</text>
<text x="75.8" y="73.9">19</text>
<text x="75.8" y="77.4">21</text>
<text x="82.4" y="73.9">20</text>
<text x="82.4" y="77.4">22</text>
<text x="444.5" y="73.9">19</text>
<text x="444.5" y="77.4">21</text>
<text x="451.1" y="73.9">20</text>
<text x="451.1" y="77.4">22</text>
<text x="75.8" y="80.9">23</text>
<text x="82.4" y="80.9">24</text>
<text x="444.5" y="80.9">23</text>
<text x="451.1" y="80.9">24</text>
<text x="75.8" y="84.5">25</text>
<text x="75.8" y="88">27</text>
<text x="82.4" y="84.5">26</text>
<text x="82.4" y="88">28</text>
<text x="444.5" y="84.5">25</text>
<text x="444.5" y="88">27</text>
<text x="451.1" y="84.5">26</text>
<text x="451.1" y="88">28</text>
<text x="75.8" y="91.5">29</text>
<text x="75.8" y="95">31</text>
<text x="82.4" y="91.5">30</text>
<text x="82.4" y="95">32</text>
<text x="444.5" y="91.5">29</text>
<text x="444.5" y="95">31</text>
<text x="451.1" y="91.5">30</text>
<text x="451.1" y="95">32</text>
<text x="75.8" y="98.6">33</text>
<text x="82.4" y="98.6">34</text>
<text x="444.5" y="98.6">33</text>
<text x="451.1" y="98.6">34</text>
<text x="75.8" y="102.1">35</text>
<text x="75.8" y="105.6">37</text>
<text x="82.4" y="102.1">36</text>
<text x="82.4" y="105.6">38</text>
<text x="444.5" y="102.1">35</text>
<text x="444.5" y="105.6">37</text>
<text x="451.1" y="102.1">36</text>
<text x="451.1" y="105.6">38</text>
<text x="75.8" y="109.1">39</text>
<text x="82.4" y="109.1">40</text>
<text x="444.5" y="109.1">39</text>
<text x="451.1" y="109.1">40</text>
<text x="75.6" y="136">1</text>
<text x="91.7" y="136">8</text>
<text x="75.6" y="139.5">2</text>
<text x="75.6" y="143">3</text>
<text x="91.7" y="143">6</text>
<text x="91.7" y="139.5">7</text>
<text x="444.5" y="140.9">1</text>
<text x="453.1" y="140.9">2</text>
<text x="75.6" y="146.5">4</text>
<text x="91.7" y="146.5">5</text>
<text x="444.5" y="144.4">3</text>
<text x="444.5" y="148">5</text>
<text x="453.1" y="144.4">4</text>
<text x="453.1" y="148">6</text>
<text x="444.5" y="151.5">7</text>
<text x="444.5" y="155">9</text>
<text x="451.1" y="155">10</text>
<text x="453.1" y="151.5">8</text>
<text x="444.5" y="158.5">11</text>
<text x="451.1" y="158.5">12</text>
<text x="444.5" y="162.1">13</text>
<text x="444.5" y="165.6">15</text>
<text x="451.1" y="162.1">14</text>
<text x="451.1" y="165.6">16</text>
<text x="444.5" y="169.1">17</text>
<text x="444.5" y="172.6">19</text>
<text x="451.1" y="169.1">18</text>
<text x="451.1" y="172.6">20</text>
<text x="444.5" y="176.2">21</text>
<text x="444.5" y="179.7">23</text>
<text x="451.1" y="176.2">22</text>
<text x="451.1" y="179.7">24</text>
<text x="444.5" y="183.2">25</text>
<text x="451.1" y="183.2">26</text>
<text x="444.5" y="186.8">27</text>
<text x="444.5" y="190.3">29</text>
<text x="451.1" y="186.8">28</text>
<text x="451.1" y="190.3">30</text>
<text x="444.5" y="193.8">31</text>
<text x="444.5" y="197.3">33</text>
<text x="451.1" y="193.8">32</text>
<text x="451.1" y="197.3">34</text>
<text x="444.5" y="200.9">35</text>
<text x="451.1" y="200.9">36</text>
<text x="444.5" y="204.4">37</text>
<text x="444.5" y="207.9">39</text>
<text x="451.1" y="204.4">38</text>
<text x="451.1" y="207.9">40</text>
</g>
</svg>
